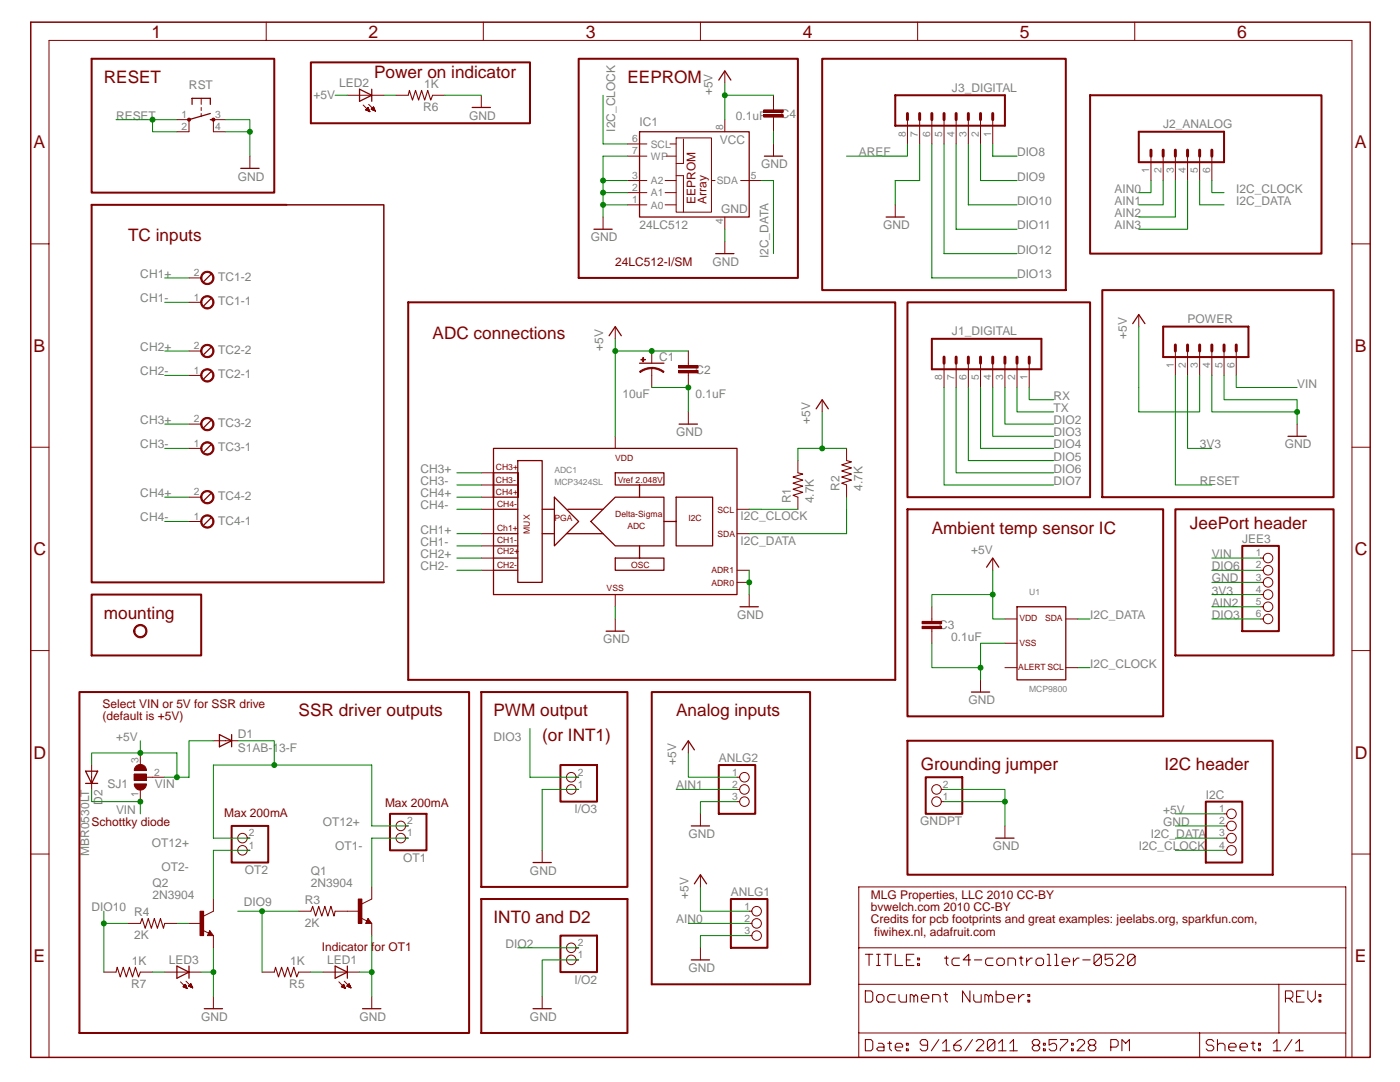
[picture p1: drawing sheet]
<svg xmlns="http://www.w3.org/2000/svg" width="279mm" height="216mm" viewBox="0 0 279 216" stroke-linecap="round" stroke-linejoin="round" font-family="sans-serif">
<g fill="none" stroke="#800000" stroke-width=".4">
<path d="M18.3 11.7h36.4v26.7h-36.4zM62 12.4h43.8v12.2h-43.8zM115.5 11.7h43.7v43.8h-43.7zM164.1 11.7h48.6v46.2h-48.6zM217.6 19h46.1v31.6h-46.1zM57.2 40.9h-38.9v75.3h58.3M220 57.9h46.1v41.3h-46.1zM81.5 60.3h97.2v75.4h-97.2zM181.1 60.3h36.5v38.9h-36.5zM18.3 118.6h21.9v12.2h-21.9zM181.1 101.6h51v41.3h-51zM234.6 101.6h31.5v29.2h-31.5z"/>
<path d="M15.9 138.1h77.7v68h-77.7zM96.1 138.1h29.1v38.9h-29.1zM130.1 138.1h31.6v58.3h-31.6zM181.1 147.8h72.9v26.7h-72.9zM96.1 179.4h29.1v26.7h-29.1z"/>
</g>
<path d="M57.2 40.9h19.4v75.3" fill="none" stroke="#800000" stroke-width=".3"/>
<g fill="none" stroke="#800000" stroke-width=".2">
<path d="M96.1 94.3h2.4M96.1 96.8h2.4M96.1 99.2h2.4M122.8 87.1v2.4M96.1 106.5h2.4M96.1 108.9h2.4M96.1 111.4h2.4M96.1 113.8h2.4M96.1 101.6h2.4M122.8 118.6v2.5M147.1 106.5h2.4M147.1 113.8h2.4"/>
<path d="M147.1 101.6h2.4M147.1 116.2h2.4M200.6 123.5h2.4M200.6 128.4h2.4M200.6 133.2h2.4M212.7 123.5h2.4M212.7 133.2h2.4"/>
</g>
<g fill="none" stroke="#800000" stroke-width=".25">
<path d="M98.5 89.5h48.6v29.1h-48.6zM98.5 99.2h4.8M98.5 94.3h4.8M98.5 96.8h4.8M103.3 91.9h4.9v24.3h-4.9zM110.6 99.2l4.9 4.9-4.9 4.8zM122.8 94.3h9.7v2.5h-9.7zM127.6 96.8v2.4M134.9 99.2h7.3v9.7h-7.3zM98.5 101.6h4.8M98.5 106.5h4.8M98.5 108.9h4.8"/>
<path d="M98.5 113.8h4.8M98.5 111.4h4.8M108.2 101.6h2.4M108.2 106.5h2.4M113.1 106.5h7.3M113.3 101.6h7.1M117.9 104.1l4.9-4.9h9.7v9.7h-9.7zM122.8 111.4h9.7v2.4h-9.7zM127.6 108.9v2.5M132.5 104.1h2.4M203 121.1h9.7v14.6h-9.7z"/>
</g>
<path d="M27.1 125a1.33 1.33 0 0 1 2.1 .3 1.33 1.33 0 0 1-.9 1.9 1.33 1.33 0 0 1-1.6-1.3h.2a1.1 1.1 0 0 1 1.6-.9 1.1 1.1 0 0 1 .2 1.9 1.1 1.1 0 0 1-1.8-.7v-.3h-.2v-.3z" fill-rule="evenodd" fill="#800000"/>
<g fill="none" stroke="#800000" stroke-width=".2">
<path d="M181.1 23.9v4.8M183.5 23.9v4.8M186 23.9v4.8M188.4 23.9v4.8M190.8 23.9v4.8M193.3 23.9v4.8M195.7 23.9v4.8M198.1 23.9v4.8M229.7 31.2v4.8M232.1 31.2v4.8M234.6 31.2v4.8M237 31.2v4.8"/>
<path d="M239.4 31.2v4.8M241.9 31.2v4.8M178.7 40.9v2.4M122.8 65.2v2.4M130.1 73.4v1.5M164.1 79.8v2.4M188.4 72.5v4.8M190.8 72.5v4.8M193.3 72.5v4.8M195.7 72.5v4.8M198.1 72.5v4.8M200.6 72.5v4.8"/>
<path d="M203 72.5v4.8M205.4 72.5v4.8M227.3 62.8v2.4M234.6 70v4.9M237 70v4.9M239.4 70v4.9M241.9 70v4.9M244.3 70v4.9M246.7 70v4.9M258.9 84.6v2.5M198.1 111.4v2.4M27.1 125a1.33 1.33 0 0 1 2.1 .3 1.33 1.33 0 0 1-.9 1.9 1.33 1.33 0 0 1-1.6-1.3h.2a1.1 1.1 0 0 1 1.6-.9 1.1 1.1 0 0 1 .2 1.9 1.1 1.1 0 0 1-1.8-.7v-.3h-.2v-.3z"/>
<path d="M122.8 123.5v2.4M195.7 135.7v2.4"/>
</g>
<path d="M176.8 43.3h3.7M121.6 67l1.2-1.8 1.2 1.8M127.6 72.5h4.9M226.1 64.6l1.2-1.8 1.2 1.8M162.9 81.6l1.2-1.8 1.2 1.8M257 87.1h3.7M196.9 113.2l1.2-1.8 1.2 1.8M121 125.9h3.6M193.9 138.1h3.6" fill="none" stroke="#800000" stroke-width=".25"/>
<path d="M178.7 19h21.9v6.1h-21.9zM227.3 26.3h17v6.1h-17zM186 67.6h21.8v6.1h-21.8zM232.1 65.2h17.1v6h-17.1z" fill="none" stroke="#800000" stroke-width=".4"/>
<g fill="none" stroke="#800000" stroke-width=".59">
<path d="M181.1 22.6v1.3M183.5 22.6v1.3M186 22.6v1.3M188.4 22.6v1.3M190.8 22.6v1.3M193.3 22.6v1.3M195.7 22.6v1.3M198.1 22.6v1.3M229.7 30v1.2M232.1 30v1.2M234.6 30v1.2M237 30v1.2"/>
<path d="M239.4 30v1.2M241.9 30v1.2M188.4 71.2v1.3M190.8 71.2v1.3M193.3 71.2v1.3M195.7 71.2v1.3M198.1 71.2v1.3M200.6 71.2v1.3M203 71.2v1.3M205.4 71.2v1.3M234.6 68.8v1.2M237 68.8v1.2"/>
<path d="M239.4 68.8v1.2M241.9 68.8v1.2M244.3 68.8v1.2M246.7 68.8v1.2"/>
</g>
<path d="M130.1 73.3l1.3 .2 1.1 .6-.1 .2-1.3-.6-1-.1z" fill-rule="evenodd" fill="#800000"/>
<path d="M130.1 73.3l1.3 .2 1.1 .6-.1 .2-1.3-.6-1-.1z" fill="none" stroke="#800000" stroke-width=".2"/>
<path d="M127.6 74.1l1.2-.6 1.3-.2v.3l-1 .1-1.3 .6z" fill-rule="evenodd" fill="#800000"/>
<path d="M127.6 74.1l1.2-.6 1.3-.2v.3l-1 .1-1.3 .6zM130.1 70v2.5M130.1 74.9v2.4" fill="none" stroke="#800000" stroke-width=".2"/>
<path d="M127.9 71.7h.9v.1h-.9z" fill="#800000"/>
<path d="M127.9 71.7h.9v.1h-.9z" fill="none" stroke="#800000" stroke-width=".2"/>
<path d="M128.3 71.4h.1v.8h-.1z" fill="#800000"/>
<path d="M128.3 71.4h.1v.8h-.1zM186 121.1v2.4M186 125.9v2.5" fill="none" stroke="#800000" stroke-width=".2"/>
<path d="M184 125h3.9v.4h-3.9z" fill="#800000"/>
<path d="M184 125h3.9v.4h-3.9z" fill="none" stroke="#800000" stroke-width=".2"/>
<path d="M184 124h3.9v.5h-3.9z" fill="#800000"/>
<path d="M137.4 70v2.5M137.4 74.9v2.4M184 124h3.9v.5h-3.9zM186 123.5v.5M186 125.5v.4" fill="none" stroke="#800000" stroke-width=".2"/>
<path d="M135.4 73.9h3.9v.5h-3.9z" fill="#800000"/>
<path d="M135.4 73.9h3.9v.5h-3.9z" fill="none" stroke="#800000" stroke-width=".2"/>
<path d="M135.4 73h3.9v.4h-3.9z" fill="#800000"/>
<path d="M135.4 73h3.9v.4h-3.9zM137.4 72.5v.5M137.4 74.4v.5M137.4 82.2v2.4M149.5 118.6v2.5M42.6 179.4v2.4M37.7 184.3h2.5M42.6 186.7v2.4M42.6 198.8v2.5M74.2 198.8v2.5" fill="none" stroke="#800000" stroke-width=".2"/>
<path d="M135.5 84.6h3.7M147.7 121.1h3.6M40.8 201.3h3.6M72.3 201.3h3.7" fill="none" stroke="#800000" stroke-width=".25"/>
<path d="M39.9 181.8h.7v4.9h-.7z" fill="#800000"/>
<path d="M74.2 177v2.4M39.9 181.8h.7v4.9h-.7zM40.4 185.6l1.2 .6M41.9 185.7l.7 1h-1.2zM42.6 181.8l-2 1M69.3 181.8h2.5M74.2 184.3v2.4" fill="none" stroke="#800000" stroke-width=".2"/>
<path d="M41.9 186.2l.1 .2h-.4l.3-.5 .5 .7h-.8" fill="none" stroke="#800000" stroke-width=".25"/>
<path d="M71.5 179.4h.7v4.9h-.7z" fill="#800000"/>
<g fill="none" stroke="#800000" stroke-width=".2">
<path d="M53.1 4.4v3.7M96.5 4.4v3.7M139.8 4.4v3.7M144.7 14.1v2.5M154.4 19v2.4M183.1 4.4v3.7M226.5 4.4v3.7M125.2 28.7h3.9M125.2 36h3.9M125.2 38.4h3.9M125.2 31.2h3.9M132.7 36h2.2"/>
<path d="M132.7 38.4h2.2M133 31.2h1.9M133.7 28.7h1.2M134.9 27.5h7.1v14.8h-7.1zM134.9 35.1h1.5v7.2M136.4 27.7v4.9h-1.5M142 36h.7M144.7 23.9v2.4M147.8 36h4.1M154.4 23.9v2.4M6.1 48.7h3.7M120.4 43.3v2.4"/>
<path d="M125.2 40.9h3.9M132.7 40.9h2.2M144.7 43.3v2.4M144.7 48.2v2.4M269.8 48.7h3.7M6.1 89.2h3.7M269.8 89.2h3.7M251.6 111.4h.5M251.6 113.8h.5M251.6 116.2h.5M251.6 118.6h.5M6.1 129.8h3.7"/>
<path d="M251.6 121.1h.5M251.6 123.5h.5M269.8 129.8h3.7M42.6 147.8h4.9M115 157.5h.5M115 155.1h.5M6.1 170.4h3.7M49.3 167.2h.6M49.3 169.7h.6M71.5 179.4h.7v4.9h-.7zM74.2 179.4l-2 1M80.9 167.2h.6"/>
<path d="M80.9 164.8h.6M108.2 169.7v2.4M269.8 170.4h3.7M25.6 184.3h2.4M32.9 184.3h2.4M59.6 181.8h2.4M66.9 181.8h2.4M72.1 183.2l1.1 .6M73.4 183.3l.8 1h-1.2zM171.4 196.4h97.2M171.4 189.1h97.2M255.2 196.4v9.7"/>
<path d="M9.8 211v-202.9h260v202.9M171.4 206.1h83.8M239.4 206.1v4.9M255.2 206.1h13.4v4.9h-97.2v-34h97.2v29.1"/>
<circle cx="253.1" cy="113.8" r=".95"/>
<circle cx="253.1" cy="116.2" r=".95"/>
<circle cx="253.1" cy="118.6" r=".95"/>
<circle cx="253.1" cy="111.4" r=".95"/>
<circle cx="253.1" cy="121.1" r=".95"/>
<circle cx="253.1" cy="123.5" r=".95"/>
<circle cx="114" cy="157.5" r=".95"/>
<circle cx="114" cy="155.1" r=".95"/>
<circle cx="48.4" cy="167.2" r=".95"/>
<circle cx="48.4" cy="169.7" r=".95"/>
<circle cx="80" cy="167.2" r=".95"/>
<circle cx="80" cy="164.8" r=".95"/>
</g>
<path d="M143.4 16l1.3-1.9 1.2 1.9M127.6 26.3h21.9v17h-21.9zM118.5 45.7h3.7M142.8 50.6h3.7M43.8 146.6l2.4 1.2-2.4 1.2zM46.2 146.6v2.4M106.4 172.1h3.6M73.4 183.8l.2 .2h-.4l.2-.5 .5 .6h-.7" fill="none" stroke="#800000" stroke-width=".25"/>
<g fill="none" stroke="#800000" stroke-width=".21">
<path d="M28 184.3l.4-1 .6 1.9 .6-1.9 .6 1.9 .6-1.9 .6 1.9 .6-1.9 .6 1.9 .3-.9M62 181.8l.4-1 .6 2 .6-2 .6 2 .6-2 .6 2 .6-2 .7 2 .2-1M172.7 197.7h1.1l.4 .4v1.5l-.4 .4h-1.1zM172.7 190.4h1.5M173.4 190.4v2.3M174.9 190.4h.8M174.9 192.7h.8M175.3 198.5h.7l.4 .3v.8l-.4 .4h-.7l-.4-.4v-.8zM175.3 190.4v2.3M176.4 190.4h1.5M177.2 190.4v2.3M178.7 190.4v2.3h1.4"/>
<path d="M178.7 198.5h-1.2l-.3 .3v.8l.3 .4h1.2M179.4 198.5v1.1l.4 .4h1.1v-1.5M180.9 191.5h.8M181.7 200v-1.5h.3l.4 .3v1.2M182.4 190.4h-1.5v2.3h1.5M182.4 198.8l.4-.3 .3 .3v1.2M183.1 191.2h.4v.3h-.4zM183.1 192.3h.4v.4h-.4zM183.9 199.2h1.5v-.4l-.4-.3h-.7l-.4 .3v.8l.4 .4h.7M186.1 200v-1.5h1.1l.4 .3v1.2M188.4 198.5h.7M188.5 191.2h.7"/>
<path d="M188.7 198.1v1.5l.4 .4M188.9 190.8v1.5l.3 .4M191.5 191.2h-1.1l-.4 .3v.8l.4 .4h1.1M193.6 197.7v2.3l-1.5-2.3v2.3M193.7 191.5h-1.5l1.1-1.1v2.3M194.3 198.5v1.1l.4 .4h1.1v-1.5M194.5 191.5h1.4M196.6 200v-1.5h.3l.4 .3v1.2M197.3 198.8l.4-.3 .4 .3v1.2M198.2 191.2h-1.1l-.4 .3v.8l.4 .4h1.1M198.8 197.7v2.3h1.1l.4-.4v-.8l-.4-.3h-1.1M198.9 191.5l.4-.3h.7l.4 .3v.8l-.4 .4h-.7l-.4-.4z"/>
<path d="M201 199.2h1.5v-.4l-.3-.3h-.8l-.4 .3v.8l.4 .4h.8M201.2 192.7v-1.5h1.1l.4 .3v1.2M203.3 198.5v1.5M203.4 191.2h.8M203.8 190.8v1.5l.4 .4M204.4 198.5h-.4l-.7 .7M204.9 191.2v1.5M205.1 198.5h.4v.3h-.4zM205.1 199.6h.4v.4h-.4zM206 191.2h-.3l-.8 .7M206.8 191.5l.3-.3h.8l.4 .3v.8l-.4 .4h-.8l-.3-.4zM209 190.4h.4v2.3"/>
<path d="M209 192.7h.7M210.5 190.4h.4v2.3M210.5 192.7h.7M212 191.9h1.5v-.4l-.4-.3h-.7l-.4 .3v.8l.4 .4h.7M214.2 191.2v1.5M215.3 191.2h-.3l-.8 .7M216.1 191.5h1.5M219.8 190.8l-1.5 1.5 .4 .4h.7l.4-.4v-1.5l-.4-.4h-.7l-.4 .4v1.5M222.1 190.4h-1.5v1.1l.7-.3h.4l.4 .3v.8l-.4 .4h-.8l-.3-.4M222.8 190.8l.4-.4h.7l.4 .4v.4l-1.5 1.5h1.5M226.5 190.8l-1.5 1.5 .4 .4h.8l.3-.4v-1.5l-.3-.4h-.8l-.4 .4v1.5M256.5 199.2h1.2l.3-.4v-.7l-.3-.4h-1.2v2.3"/>
<path d="M257.3 199.2l.7 .8M258.8 198.8h.7M260.3 197.7h-1.5v2.3h1.5M261 197.7v1.5l.7 .8 .8-.8v-1.5M263.2 198.5h.4v.3h-.4zM263.2 199.6h.4v.4h-.4zM172.7 207.4h1.1l.4 .4v1.5l-.4 .4h-1.1zM175.3 208.2h.7l.4 .4v1.1h-1.1l-.4-.4 .4-.4h1.1M177.2 208.2h.7M177.5 207.8v1.5l.4 .4M178.7 208.9h1.4v-.3l-.3-.4h-.8l-.3 .4v.7l.3 .4h.8M180.9 208.2h.4v.4h-.4z"/>
<path d="M180.9 209.3h.4v.4h-.4zM185.1 208.6h-1.1l-.4-.4v-.4l.4-.4h.7l.4 .4v1.5l-.4 .4h-.7l-.4-.4M187.4 207.4l-1.5 2.3M188.1 208.2l.7-.8v2.3M188.1 209.7h1.5M191.8 207.4l-.7 .4-.7 .8v.7l.3 .4h.8l.3-.4v-.4l-.3-.3h-1.1M194.1 207.4l-1.5 2.3M194.8 207.8l.4-.4h.7l.4 .4v.4l-1.5 1.5h1.5M198.5 207.8l-1.4 1.5 .3 .4h.8l.3-.4v-1.5l-.3-.4h-.8l-.3 .4v1.5M199.3 208.2l.7-.8v2.3M199.3 209.7h1.5M201.5 208.2l.8-.8v2.3"/>
<path d="M201.5 209.7h1.5M206.4 207.4h.7l.4 .4v.4l-.4 .4 .4 .3v.4l-.4 .4h-.7l-.4-.4v-.4l.4-.3-.4-.4v-.4zM206.4 208.6h.7M208.2 208.2h.4v.4h-.4zM208.2 209.3h.4v.4h-.4zM210.9 207.4h-1.5v1.2l.7-.4h.4l.4 .4v.7l-.4 .4h-.8l-.3-.4M211.6 207.4h1.5v.4l-1.5 1.5v.4M213.8 208.2h.4v.4h-.4zM213.8 209.3h.4v.4h-.4zM214.9 207.8l.4-.4h.8l.4 .4v.4l-1.6 1.5h1.6M217.2 207.8l.4-.4h.7l.4 .4v.4l-.4 .4 .4 .3v.4l-.4 .4h-.7l-.4-.4v-.4l.4-.3-.4-.4zM217.6 208.6h.7"/>
<path d="M221.7 208.9h1.1l.4-.3v-.8l-.4-.4h-1.1v2.3M223.9 209.7v-2.3l.8 .8 .7-.8v2.3M242.2 207.8l-.3-.4h-.8l-.4 .4v.4l.4 .4h.8l.3 .3v.4l-.3 .4h-.8l-.4-.4M243 208.6l.4-.4h.7l.4 .4v1.1M243 207.4v2.3M245.2 208.9h1.5v-.3l-.4-.4h-.7l-.4 .4v.7l.4 .4h.7M247.5 208.9h1.4v-.3l-.3-.4h-.8l-.3 .4v.7l.3 .4h.8M249.7 208.2h.7M250.1 207.8v1.5l.3 .4M251.2 208.2h.3v.4h-.3zM251.2 209.3h.3v.4h-.3zM254.1 208.2l.7-.8v2.3"/>
<path d="M254.1 209.7h1.5M257.8 207.4l-1.5 2.3M258.6 208.2l.7-.8v2.3M258.6 209.7h1.5"/>
</g>
<path d="M6.1 4.4h267.4v206.6h-267.4z" fill="none" stroke="#800000" stroke-width=".3"/>
<path d="M247.9 108.9h7.3v17h-7.3zM111.8 152.7h7.3v7.3h-7.3zM46.2 164.8h7.3v7.3h-7.3zM77.8 162.4h7.3v7.3h-7.3z" fill="none" stroke="#800000" stroke-width=".4"/>
<path d="M152.4 22.9h3.9v.5h-3.9z" fill="#800000"/>
<path d="M152.4 22.9h3.9v.5h-3.9z" fill="none" stroke="#800000" stroke-width=".2"/>
<path d="M152.4 21.9h3.9v.5h-3.9z" fill="#800000"/>
<g fill="none" stroke="#800000" stroke-width=".2">
<path d="M40.2 19.6v1.2M35.3 23.9h2.4v2.4h-2.4M40.2 21.4v.7M40.2 22.6v.7M45 23.9h-2.4v2.4h2.4M152.4 21.9h3.9v.5h-3.9zM154.4 21.4v.5M154.4 23.4v.5M154.4 28.7v2.5M137.4 147.8v2.4M147.1 155.1h.5M147.1 157.5h.5"/>
<path d="M147.1 160h.5M187.9 157.5h.5M187.9 160h.5M139.8 162.4v2.4M139.8 174.5v2.5M200.6 164.8v2.4M244.3 162.4h.5M244.3 164.8h.5M244.3 167.2h.5M244.3 169.7h.5M139.8 189.1v2.4M149.5 181.8h.6"/>
<path d="M149.5 184.3h.6M149.5 186.7h.6"/>
<circle cx="148.6" cy="157.5" r=".95"/>
<circle cx="148.6" cy="155.1" r=".95"/>
<circle cx="148.6" cy="160" r=".95"/>
<circle cx="186.9" cy="157.5" r=".95"/>
<circle cx="186.9" cy="160" r=".95"/>
<circle cx="245.8" cy="167.2" r=".95"/>
<circle cx="245.8" cy="169.7" r=".95"/>
<circle cx="245.8" cy="162.4" r=".95"/>
<circle cx="245.8" cy="164.8" r=".95"/>
<circle cx="151" cy="184.3" r=".95"/>
<circle cx="151" cy="186.7" r=".95"/>
<circle cx="151" cy="181.8" r=".95"/>
</g>
<path d="M38.3 20.8v-1.2h3.7v1.2M42 23.9h.6M152.5 31.2h3.7M136.1 149.6l1.3-1.8 1.2 1.8M138 164.8h3.6M138.6 176.4l1.2-1.9 1.2 1.9M198.7 167.2h3.7M138 191.5h3.6" fill="none" stroke="#800000" stroke-width=".25"/>
<path d="M143.4 152.7h7.3v9.7h-7.3zM184.7 155.1h7.3v7.3h-7.3zM240.6 160h7.3v12.1h-7.3zM145.9 179.4h7.3v9.7h-7.3z" fill="none" stroke="#800000" stroke-width=".4"/>
<path d="M37.5 23.6h.5v.5l-.3 .1-.2-.1z" fill-rule="evenodd" fill="#800000"/>
<path d="M37.5 23.6h.5v.5l-.3 .1-.2-.1z" fill="none" stroke="#800000" stroke-width=".2"/>
<path d="M42.4 23.6h.4v.5l-.2 .1-.2-.1z" fill-rule="evenodd" fill="#800000"/>
<path d="M42.4 23.6h.4v.5l-.2 .1-.2-.1zM49.9 31.2v2.4M159.2 91.9v2.4M159.2 99.2v2.4M169 89.5v2.4M169 96.8v2.4" fill="none" stroke="#800000" stroke-width=".2"/>
<path d="M42 22.6l-4.3 1.3M48 33.6h3.7" fill="none" stroke="#800000" stroke-width=".25"/>
<path d="M159.2 94.3l1 .3-1.9 .6 1.9 .6-1.9 .6 1.9 .6-1.9 .6 1.9 .6-1.9 .6 .9 .4M169 91.9l.9 .3-1.9 .6 1.9 .6-1.9 .6 1.9 .6-1.9 .6 1.9 .6-1.9 .6 1 .4" fill="none" stroke="#800000" stroke-width=".21"/>
<path d="M27.2 152.8a1.22 1.22 0 0 1 1.3-.2 1.22 1.22 0 0 1 .7 1.2h-2.4l.1-.5z" fill-rule="evenodd" fill="#800000"/>
<path d="M27.2 152.8a1.22 1.22 0 0 1 1.3-.2 1.22 1.22 0 0 1 .7 1.2h-2.4l.1-.5z" fill="none" stroke="#800000" stroke-width=".2"/>
<path d="M26.8 156.4h2.4a1.22 1.22 0 0 1-1.2 1.2 1.22 1.22 0 0 1-1.2-1.2z" fill-rule="evenodd" fill="#800000"/>
<path d="M26.8 156.4h2.4a1.22 1.22 0 0 1-1.2 1.2 1.22 1.22 0 0 1-1.2-1.2zM26.8 154.5h2.4v1.2h-2.4zM28 150.2v2.5M28 157.5v2.5M30.4 155.1h2.5" fill="none" stroke="#800000" stroke-width=".2"/>
<path d="M26.8 154.5h2.4v1.2h-2.4z" fill="#800000"/>
<g fill="none" stroke="#800000" stroke-width=".2">
<path d="M69.3 19h7.3M79 19h2.5M86.3 19h2.5M96.1 19v2.4M72.5 21l1.3 1.3-.8-.4 .4-.5 .4 .9M73 21.9h.7M73.1 21.8h.5M73.2 21.7h.4M73.3 22.1h.4M73.3 21.6h.2M73.4 21.5h.1M73.5 22.2h.3"/>
<path d="M73.6 20.8l1.3 1.4M74.1 21.8l.4-.5 .4 .9zM74.1 21.8h.7M74.1 21.7h.6M74.3 21.6h.4M74.4 21.9h.4M74.4 21.5h.2M74.5 21.4h.1M74.7 22.1h.2M18.3 152.7v4.8M26.8 154.5h2.4v1.2h-2.4zM29.2 155.1h1.2"/>
<path d="M20.7 194h2.5M28 194h2.4M32.9 194h7.3M36 195.9l1.4 1.4M36.6 196.9h.6M36.6 196.8h.6M36.7 196.7h.4M36.8 197h.5M36.8 196.6h.3M37 196.4h.1M37 196.4l.4 .9-.9-.4zM37.1 197.1h.2"/>
<path d="M37.1 195.8l1.4 1.3M37.7 196.8h.6M37.7 196.7h.6M37.8 196.6h.4M37.9 196.4h.3M38 196.9h.4M38 196.3h.1M38.1 196.3l.4 .8-.9-.3zM38.2 197h.2M52.3 194h2.4M59.6 194h2.4M64.5 194h7.3"/>
<path d="M67.6 195.9l1.4 1.4M68.2 196.9h.6M68.2 196.8h.5M68.3 196.7h.4M68.4 197h.5M68.4 196.6h.3M68.5 196.4h.1M68.6 196.4l.4 .9-.9-.4zM68.7 197.1h.2M68.7 195.8l1.3 1.3M69.2 196.8l.5-.5 .3 .8zM69.3 196.8h.6"/>
<path d="M69.3 196.7h.5M69.4 196.6h.4M69.5 196.4h.3M69.5 196.9h.5M69.6 196.3h.1M69.8 197h.2M108.2 198.8v2.5M115 191.5h.5M115 189.1h.5"/>
<circle cx="114" cy="191.5" r=".95"/>
<circle cx="114" cy="189.1" r=".95"/>
</g>
<path d="M81.5 19l.2-1 .6 2 .6-2 .6 2 .6-2 .7 2 .6-2 .6 2 .3-1M23.2 194l.2-1 .6 1.9 .6-1.9 .6 1.9 .6-1.9 .6 1.9 .6-1.9 .6 1.9 .4-.9M54.7 194l.3-1 .6 1.9 .6-1.9 .6 1.9 .6-1.9 .6 1.9 .6-1.9 .6 1.9 .4-.9" fill="none" stroke="#800000" stroke-width=".21"/>
<path d="M71.8 17.8l2.4 1.2-2.4 1.2zM74.2 17.8v2.4M94.2 21.4h3.7M17.1 153.9h2.4l-1.2 2.4zM17.1 156.3h2.4M35.3 192.8l2.4 1.2-2.4 1.2zM37.7 192.8v2.4M66.9 192.8l2.4 1.2-2.4 1.2zM69.3 192.8v2.4M106.4 201.3h3.6" fill="none" stroke="#800000" stroke-width=".25"/>
<path d="M111.8 186.7h7.3v7.3h-7.3z" fill="none" stroke="#800000" stroke-width=".4"/>
<path d="M40.4 59.4a1.34 1.34 0 0 1 2.1 .2 1.34 1.34 0 0 1-.8 2 1.34 1.34 0 0 1-1.7-1.3h.3a1.1 1.1 0 0 1 1.5-1 1.1 1.1 0 0 1 .3 1.8 1.1 1.1 0 0 1-1.8-.5v-.3h-.3z" fill-rule="evenodd" fill="#800000"/>
<path d="M40.4 59.4a1.34 1.34 0 0 1 2.1 .2 1.34 1.34 0 0 1-.8 2 1.34 1.34 0 0 1-1.7-1.3h.3a1.1 1.1 0 0 1 1.5-1 1.1 1.1 0 0 1 .3 1.8 1.1 1.1 0 0 1-1.8-.5v-.3h-.3zM37.7 60.3h2.5" fill="none" stroke="#800000" stroke-width=".2"/>
<path d="M42.1 59.6l-1.5 1.4" fill="none" stroke="#800000" stroke-width=".25"/>
<path d="M40.4 54.5a1.34 1.34 0 0 1 2.1 .3 1.34 1.34 0 0 1-.8 1.9 1.34 1.34 0 0 1-1.7-1.2h.3a1.1 1.1 0 0 1 1.5-1 1.1 1.1 0 0 1 .3 1.8 1.1 1.1 0 0 1-1.8-.5v-.3h-.3z" fill-rule="evenodd" fill="#800000"/>
<path d="M37.7 55.5h2.5M40.4 54.5a1.34 1.34 0 0 1 2.1 .3 1.34 1.34 0 0 1-.8 1.9 1.34 1.34 0 0 1-1.7-1.2h.3a1.1 1.1 0 0 1 1.5-1 1.1 1.1 0 0 1 .3 1.8 1.1 1.1 0 0 1-1.8-.5v-.3h-.3z" fill="none" stroke="#800000" stroke-width=".2"/>
<path d="M42.1 54.7l-1.5 1.5" fill="none" stroke="#800000" stroke-width=".25"/>
<path d="M40.4 74a1.34 1.34 0 0 1 2.1 .2 1.34 1.34 0 0 1-.8 2 1.34 1.34 0 0 1-1.7-1.3h.3a1.1 1.1 0 0 1 1.5-1 1.1 1.1 0 0 1 .3 1.8 1.1 1.1 0 0 1-1.8-.5v-.3h-.3z" fill-rule="evenodd" fill="#800000"/>
<path d="M37.7 74.9h2.5M40.4 74a1.34 1.34 0 0 1 2.1 .2 1.34 1.34 0 0 1-.8 2 1.34 1.34 0 0 1-1.7-1.3h.3a1.1 1.1 0 0 1 1.5-1 1.1 1.1 0 0 1 .3 1.8 1.1 1.1 0 0 1-1.8-.5v-.3h-.3z" fill="none" stroke="#800000" stroke-width=".2"/>
<path d="M42.1 74.2l-1.5 1.4" fill="none" stroke="#800000" stroke-width=".25"/>
<path d="M40.4 69.1a1.34 1.34 0 0 1 2.1 .2 1.34 1.34 0 0 1-.8 2 1.34 1.34 0 0 1-1.7-1.3h.3a1.09 1.09 0 0 1 1.5-1 1.09 1.09 0 0 1 .3 1.8 1.09 1.09 0 0 1-1.8-.5v-.3h-.3z" fill-rule="evenodd" fill="#800000"/>
<path d="M37.7 70h2.5M40.4 69.1a1.34 1.34 0 0 1 2.1 .2 1.34 1.34 0 0 1-.8 2 1.34 1.34 0 0 1-1.7-1.3h.3a1.09 1.09 0 0 1 1.5-1 1.09 1.09 0 0 1 .3 1.8 1.09 1.09 0 0 1-1.8-.5v-.3h-.3z" fill="none" stroke="#800000" stroke-width=".2"/>
<path d="M42.1 69.3l-1.5 1.5" fill="none" stroke="#800000" stroke-width=".25"/>
<path d="M40.4 88.5a1.34 1.34 0 0 1 2.1 .3 1.34 1.34 0 0 1-.8 2 1.34 1.34 0 0 1-1.7-1.3h.3a1.1 1.1 0 0 1 1.5-1 1.1 1.1 0 0 1 .3 1.8 1.1 1.1 0 0 1-1.8-.5v-.3h-.3z" fill-rule="evenodd" fill="#800000"/>
<path d="M37.7 89.5h2.5M40.4 88.5a1.34 1.34 0 0 1 2.1 .3 1.34 1.34 0 0 1-.8 2 1.34 1.34 0 0 1-1.7-1.3h.3a1.1 1.1 0 0 1 1.5-1 1.1 1.1 0 0 1 .3 1.8 1.1 1.1 0 0 1-1.8-.5v-.3h-.3z" fill="none" stroke="#800000" stroke-width=".2"/>
<path d="M42.1 88.8l-1.5 1.4" fill="none" stroke="#800000" stroke-width=".25"/>
<path d="M40.4 83.7a1.34 1.34 0 0 1 2.1 .2 1.34 1.34 0 0 1-.8 2 1.34 1.34 0 0 1-1.7-1.3h.3a1.1 1.1 0 0 1 1.5-1 1.1 1.1 0 0 1 .3 1.8 1.1 1.1 0 0 1-1.8-.5v-.3h-.3z" fill-rule="evenodd" fill="#800000"/>
<path d="M37.7 84.6h2.5M40.4 83.7a1.34 1.34 0 0 1 2.1 .2 1.34 1.34 0 0 1-.8 2 1.34 1.34 0 0 1-1.7-1.3h.3a1.1 1.1 0 0 1 1.5-1 1.1 1.1 0 0 1 .3 1.8 1.1 1.1 0 0 1-1.8-.5v-.3h-.3z" fill="none" stroke="#800000" stroke-width=".2"/>
<path d="M42.1 83.9l-1.5 1.4" fill="none" stroke="#800000" stroke-width=".25"/>
<path d="M40.4 103.1a1.34 1.34 0 0 1 2.1 .3 1.34 1.34 0 0 1-.8 1.9 1.34 1.34 0 0 1-1.7-1.2h.3a1.1 1.1 0 0 1 1.5-1 1.1 1.1 0 0 1 .3 1.8 1.1 1.1 0 0 1-1.8-.5v-.3h-.3z" fill-rule="evenodd" fill="#800000"/>
<path d="M37.7 104.1h2.5M40.4 103.1a1.34 1.34 0 0 1 2.1 .3 1.34 1.34 0 0 1-.8 1.9 1.34 1.34 0 0 1-1.7-1.2h.3a1.1 1.1 0 0 1 1.5-1 1.1 1.1 0 0 1 .3 1.8 1.1 1.1 0 0 1-1.8-.5v-.3h-.3z" fill="none" stroke="#800000" stroke-width=".2"/>
<path d="M42.1 103.3l-1.5 1.5" fill="none" stroke="#800000" stroke-width=".25"/>
<path d="M40.4 98.3a1.34 1.34 0 0 1 2.1 .2 1.34 1.34 0 0 1-.8 2 1.34 1.34 0 0 1-1.7-1.3h.3a1.1 1.1 0 0 1 1.5-1 1.1 1.1 0 0 1 .3 1.8 1.1 1.1 0 0 1-1.8-.5v-.3h-.3z" fill-rule="evenodd" fill="#800000"/>
<path d="M37.7 99.2h2.5M40.4 98.3a1.34 1.34 0 0 1 2.1 .2 1.34 1.34 0 0 1-.8 2 1.34 1.34 0 0 1-1.7-1.3h.3a1.1 1.1 0 0 1 1.5-1 1.1 1.1 0 0 1 .3 1.8 1.1 1.1 0 0 1-1.8-.5v-.3h-.3z" fill="none" stroke="#800000" stroke-width=".2"/>
<path d="M42.1 98.5l-1.5 1.4" fill="none" stroke="#800000" stroke-width=".25"/>
<path d="M183.5 28.7v7.3h-4.8v4.9M241.9 74.9v7.3h17M244.3 74.9v4.9h14.6v2.4M258.9 82.2v2.4M122.8 121.1v2.4" fill="none" stroke="#008000" stroke-width=".21"/>
<circle cx="258.9" cy="82.2" r=".49" fill="#008000"/>
<circle cx="258.9" cy="82.2" r=".49" fill="none" stroke="#008000" stroke-width=".2"/>
<path d="M130.1 77.3h7.3v4.9" fill="none" stroke="#008000" stroke-width=".21"/>
<circle cx="137.4" cy="77.3" r=".49" fill="#008000"/>
<circle cx="137.4" cy="77.3" r=".49" fill="none" stroke="#008000" stroke-width=".2"/>
<path d="M149.5 113.8v4.8" fill="none" stroke="#008000" stroke-width=".21"/>
<circle cx="149.5" cy="116.2" r=".49" fill="#008000"/>
<g fill="none" stroke="#008000" stroke-width=".2">
<path d="M40.2 194h2.4M42.6 189.1v9.7"/>
<circle cx="149.5" cy="116.2" r=".49"/>
</g>
<circle cx="42.6" cy="194" r=".49" fill="#008000"/>
<g fill="none" stroke="#008000" stroke-width=".2">
<path d="M186 128.4v4.8h9.7"/>
<circle cx="42.6" cy="194" r=".49"/>
</g>
<path d="M200.6 128.4h-4.9v7.3" fill="none" stroke="#008000" stroke-width=".21"/>
<circle cx="195.7" cy="133.2" r=".49" fill="#008000"/>
<g fill="none" stroke="#008000" stroke-width=".2">
<path d="M120.4 36h4.8M125.2 31.2h-4.8v12.1M241.9 116.2h9.7M115.5 157.5h-7.3v12.2"/>
<circle cx="195.7" cy="133.2" r=".49"/>
</g>
<circle cx="120.4" cy="36" r=".49" fill="#008000"/>
<g fill="none" stroke="#008000" stroke-width=".2">
<path d="M120.4 38.4h4.8"/>
<circle cx="120.4" cy="36" r=".49"/>
</g>
<circle cx="120.4" cy="38.4" r=".49" fill="#008000"/>
<g fill="none" stroke="#008000" stroke-width=".2">
<path d="M120.4 40.9h4.8"/>
<circle cx="120.4" cy="38.4" r=".49"/>
</g>
<circle cx="120.4" cy="40.9" r=".49" fill="#008000"/>
<g fill="none" stroke="#008000" stroke-width=".2">
<path d="M154.4 26.3v2.4M144.7 45.7v2.5M147.1 160h-7.3v2.4M188.4 157.5h12.2v7.3M188.4 160h12.2M234.6 164.8h9.7M149.5 186.7h-9.7v2.4"/>
<circle cx="120.4" cy="40.9" r=".49"/>
</g>
<circle cx="200.6" cy="160" r=".49" fill="#008000"/>
<g fill="none" stroke="#008000" stroke-width=".2">
<path d="M45 23.9h4.9v7.3M45 26.3h4.9"/>
<circle cx="200.6" cy="160" r=".49"/>
</g>
<circle cx="49.9" cy="26.3" r=".49" fill="#008000"/>
<g fill="none" stroke="#008000" stroke-width=".2">
<path d="M71.8 194h2.4M74.2 186.7v12.1"/>
<circle cx="49.9" cy="26.3" r=".49"/>
</g>
<circle cx="74.2" cy="194" r=".49" fill="#008000"/>
<g fill="none" stroke="#008000" stroke-width=".2">
<path d="M88.8 19h7.3M115.5 191.5h-7.3v7.3"/>
<circle cx="74.2" cy="194" r=".49"/>
</g>
<path d="M137.4 70h-14.6v17.1" fill="none" stroke="#008000" stroke-width=".21"/>
<circle cx="130.1" cy="70" r=".49" fill="#008000"/>
<circle cx="130.1" cy="70" r=".49" fill="none" stroke="#008000" stroke-width=".2"/>
<circle cx="122.8" cy="70" r=".49" fill="#008000"/>
<g fill="none" stroke="#008000" stroke-width=".2">
<path d="M239.4 74.9v7.3h-12.1v-4.9M159.2 89.5v2.4M164.1 82.2v7.3"/>
<circle cx="122.8" cy="70" r=".49"/>
</g>
<path d="M122.8 67.6v2.4M227.3 65.2v12.1M159.2 89.5h9.8" fill="none" stroke="#008000" stroke-width=".21"/>
<circle cx="164.1" cy="89.5" r=".49" fill="#008000"/>
<g fill="none" stroke="#008000" stroke-width=".2">
<path d="M198.1 118.6h-12.1v2.5"/>
<circle cx="164.1" cy="89.5" r=".49"/>
</g>
<path d="M198.1 113.8v9.7h2.5" fill="none" stroke="#008000" stroke-width=".21"/>
<circle cx="198.1" cy="118.6" r=".49" fill="#008000"/>
<g fill="none" stroke="#008000" stroke-width=".2">
<path d="M144.7 16.6v7.3M144.7 19h9.7"/>
<circle cx="198.1" cy="118.6" r=".49"/>
</g>
<circle cx="144.7" cy="19" r=".49" fill="#008000"/>
<g fill="none" stroke="#008000" stroke-width=".2">
<path d="M28 147.8v2.4h-9.7v2.5M137.4 150.2v4.9h9.7M139.8 177v4.8h9.7M234.6 162.4h9.7"/>
<circle cx="144.7" cy="19" r=".49"/>
</g>
<circle cx="28" cy="150.2" r=".49" fill="#008000"/>
<g fill="none" stroke="#008000" stroke-width=".2">
<path d="M28 150.2h7.3v4.9M42.6 147.8h-4.9v7.3h-4.8"/>
<circle cx="28" cy="150.2" r=".49"/>
</g>
<circle cx="35.3" cy="155.1" r=".49" fill="#008000"/>
<g fill="none" stroke="#008000" stroke-width=".2">
<path d="M66.9 19h2.4M32.9 55.5h4.8M32.9 60.3h4.8M32.9 70h4.8M32.9 74.9h4.8M32.9 84.6h4.8M32.9 89.5h4.8M32.9 99.2h4.8M32.9 104.1h4.8M20.7 181.8v12.2M20.7 184.3h4.9"/>
<circle cx="35.3" cy="155.1" r=".49"/>
</g>
<path d="M193.3 28.7v12.2h9.7M91.2 94.3h4.9M91.2 96.8h4.9M91.2 99.2h4.9M91.2 106.5h4.9M91.2 108.9h4.9M91.2 111.4h4.9M91.2 113.8h4.9M91.2 101.6h4.9" fill="none" stroke="#008000" stroke-width=".21"/>
<circle cx="20.7" cy="184.3" r=".49" fill="#008000"/>
<g fill="none" stroke="#008000" stroke-width=".2">
<path d="M169 31.2h7.2M241.9 121.1h9.7M134.9 157.5h12.2M47.5 181.8h12.1M52.3 181.8v12.2"/>
<circle cx="20.7" cy="184.3" r=".49"/>
</g>
<path d="M181.1 28.7v2.5h-4.9M186 28.7v26.8h17M188.4 28.7v21.9h14.6M190.8 28.7v17h12.2M195.7 28.7v7.3h7.3M232.1 36v4.9h-4.8M234.6 36v7.3h-7.3M237 36v9.7h-9.7M203 77.3v4.9h7.3M205.4 77.3v2.5h4.9" fill="none" stroke="#008000" stroke-width=".21"/>
<circle cx="52.3" cy="181.8" r=".49" fill="#008000"/>
<g fill="none" stroke="#008000" stroke-width=".2">
<path d="M120.4 19v9.7h4.8M151.9 36h2.5v14.6M169 99.2v2.4M151.9 101.6h7.3M241.9 113.8h9.7M241.9 123.5h9.7M47.5 147.8h7.2v4.9M105.8 145.4v9.7h9.7M49.9 169.7h-7.3v9.7M81.5 164.8h-7.3v-12.1h-31.6v14.5h7.3M81.5 167.2h-7.3v9.8M234.6 169.7h9.7"/>
<path d="M234.6 167.2h9.7M35.3 184.3h2.4M103.3 189.1h12.2"/>
<circle cx="52.3" cy="181.8" r=".49"/>
</g>
<g fill="none" stroke="#008000" stroke-width=".21">
<path d="M198.1 28.7v2.5h4.9M239.4 36v4.9h4.9M241.9 36v2.4h2.4M188.4 77.3v19.5h21.9M190.8 77.3v17h19.5M193.3 77.3v14.6h17M195.7 77.3v12.2h14.6M198.1 77.3v9.8h12.2M200.6 77.3v7.3h9.7M149.5 101.6h2.4M169 101.6v4.9h-19.5M215.1 133.2h2.5"/>
<path d="M215.1 123.5h2.5"/>
</g>
<circle cx="54.7" cy="152.7" r=".49" fill="#008000"/>
<g fill="none" stroke="#008000" stroke-width=".2">
<path d="M246.7 74.9v2.4h12.2M241.9 111.4h9.7M28 160v2.4"/>
<circle cx="54.7" cy="152.7" r=".49"/>
</g>
<circle cx="28" cy="160" r=".49" fill="#008000"/>
<g fill="none" stroke="#008000" stroke-width=".2">
<path d="M23.2 23.9h12.1M30.4 23.9v2.4h4.9M234.6 74.9v21.9h7.3M18.3 157.5v2.5h9.7M137.4 184.3h12.1"/>
<circle cx="28" cy="160" r=".49"/>
</g>
<path d="M229.7 36v2.4h-2.4" fill="none" stroke="#008000" stroke-width=".21"/>
<circle cx="30.4" cy="23.9" r=".49" fill="#008000"/>
<g fill="none" stroke="#008000" stroke-width=".2">
<path d="M76.6 19h2.4M237 74.9v14.6h4.9M241.9 118.6h9.7M30.4 194h2.5M62 194h2.5"/>
<circle cx="30.4" cy="23.9" r=".49"/>
</g>
<g font-size="3.5" fill="#800000">
<text x="30.2" y="7.5">1</text>
<text x="73.5" y="7.5">2</text>
<text x="116.9" y="7.5">3</text>
<text x="160.2" y="7.5">4</text>
<text x="203.6" y="7.5">5</text>
<text x="246.9" y="7.5">6</text>
<text x="6.7" y="29.6">A</text>
<text x="270.4" y="29.6">A</text>
<text x="6.7" y="70.2">B</text>
<text x="270.4" y="70.2">B</text>
<text x="6.7" y="110.8">C</text>
<text x="270.4" y="110.8">C</text>
<text x="6.7" y="151.4">D</text>
<text x="270.4" y="151.4">D</text>
<text x="6.7" y="191.9">E</text>
<text x="270.4" y="191.9">E</text>
</g>
<g font-size="3.4" fill="#800000">
<text x="20.7" y="16.6">RESET</text>
<text x="74.7" y="15.6">Power on indicator</text>
<text x="125.2" y="16.6">EEPROM</text>
<text x="25.6" y="48.2">TC inputs</text>
<text x="86.3" y="67.6">ADC connections</text>
<text x="186" y="106.5">Ambient temp sensor IC</text>
<text x="237.5" y="105.5">JeePort header</text>
<text x="20.7" y="123.5">mounting</text>
<text x="59.6" y="142.9">SSR driver outputs</text>
<text x="98.5" y="142.9">PWM output</text>
<text x="134.9" y="142.9">Analog inputs</text>
<text x="108.2" y="147.8">(or INT1)</text>
<text x="183.8" y="153.6">Grounding jumper</text>
<text x="232.4" y="153.6">I2C header</text>
<text x="98.5" y="184.3">INT0 and D2</text>
</g>
<g font-size="2.4" fill="#808080">
<text x="37.7" y="17.8">RST</text>
<text x="67.7" y="17.3">LED2</text>
<text x="84.6" y="17.5">1K</text>
<text x="23.2" y="23.9">RESET</text>
<text x="62.6" y="19.7">+5V</text>
<text x="84.5" y="22.1">R6</text>
<text x="93.6" y="23.9">GND</text>
<text x="142.2" y="19" transform="rotate(-90 142.2 19)">+5V</text>
<text x="146.8" y="24">0.1uF</text>
<text x="155.8" y="23.5">C4</text>
<text x="190" y="18.3">J3_DIGITAL</text>
<text x="122.8" y="26.3" transform="rotate(-90 122.8 26.3)">I2C_CLOCK</text>
<text x="127.6" y="25.1">IC1</text>
<text x="143.7" y="28.7">VCC</text>
<text x="232.1" y="25.6">J2_ANALOG</text>
<text x="151.9" y="33.6">GND</text>
<text x="171.4" y="31.2">AREF</text>
<text x="203" y="31.2">DIO8</text>
<text x="47.5" y="36">GND</text>
<text x="203" y="40.9">DIO10</text>
<text x="203" y="36">DIO9</text>
<text x="222.4" y="40.9">AIN1</text>
<text x="222.4" y="38.5">AIN0</text>
<text x="246.7" y="40.9">I2C_DATA</text>
<text x="246.7" y="38.5">I2C_CLOCK</text>
<text x="127.6" y="45.7">24LC512</text>
<text x="143.9" y="42.6">GND</text>
<text x="176.3" y="45.7">GND</text>
<text x="203" y="45.7">DIO11</text>
<text x="222.4" y="43.3">AIN2</text>
<text x="222.4" y="45.7">AIN3</text>
<text x="117.9" y="48.2">GND</text>
<text x="142.2" y="53">GND</text>
<text x="153.4" y="51.6" transform="rotate(-90 153.4 51.6)">I2C_DATA</text>
<text x="203" y="50.6">DIO12</text>
<text x="28" y="55.5">CH1+</text>
<text x="43.6" y="56.1">TC1-2</text>
<text x="203" y="55.5">DIO13</text>
<text x="28" y="60.3">CH1-</text>
<text x="43.6" y="60.9">TC1-1</text>
<text x="237" y="64.5">POWER</text>
<text x="28" y="70">CH2+</text>
<text x="43.6" y="70.7">TC2-2</text>
<text x="120.4" y="70" transform="rotate(-90 120.4 70)">+5V</text>
<text x="190" y="66.9">J1_DIGITAL</text>
<text x="224.9" y="67.6" transform="rotate(-90 224.9 67.6)">+5V</text>
<text x="28" y="74.9">CH2-</text>
<text x="43.6" y="75.5">TC2-1</text>
<text x="131.5" y="72.1">C1</text>
<text x="138.8" y="74.5">C2</text>
<text x="258.9" y="77.3">VIN</text>
<text x="124.2" y="79.4">10uF</text>
<text x="138.8" y="79.4">0.1uF</text>
<text x="210.3" y="79.8">RX</text>
<text x="210.3" y="82.2">TX</text>
<text x="28" y="84.6">CH3+</text>
<text x="28" y="89.5">CH3-</text>
<text x="43.6" y="85.2">TC3-2</text>
<text x="134.9" y="87.1">GND</text>
<text x="161.7" y="84.6" transform="rotate(-90 161.7 84.6)">+5V</text>
<text x="210.3" y="84.6">DIO2</text>
<text x="210.3" y="87.1">DIO3</text>
<text x="210.3" y="89.5">DIO4</text>
<text x="239.4" y="89.5">3V3</text>
<text x="256.4" y="89.5">GND</text>
<text x="43.6" y="90.1">TC3-1</text>
<text x="83.9" y="94.3">CH3+</text>
<text x="210.3" y="91.9">DIO5</text>
<text x="210.3" y="94.3">DIO6</text>
<text x="28" y="99.2">CH4+</text>
<text x="43.6" y="99.8">TC4-2</text>
<text x="83.9" y="96.8">CH3-</text>
<text x="83.9" y="99.2">CH4+</text>
<text x="83.9" y="101.6">CH4-</text>
<text x="157.8" y="100.4" transform="rotate(-90 157.8 100.4)">R1</text>
<text x="162.4" y="100.4" transform="rotate(-90 162.4 100.4)">4.7K</text>
<text x="167.5" y="98" transform="rotate(-90 167.5 98)">R2</text>
<text x="172.1" y="98" transform="rotate(-90 172.1 98)">4.7K</text>
<text x="210.3" y="96.8">DIO7</text>
<text x="239.4" y="96.8">RESET</text>
<text x="28" y="104.1">CH4-</text>
<text x="43.6" y="104.7">TC4-1</text>
<text x="83.9" y="106.5">CH1+</text>
<text x="147.8" y="103.8">I2C_CLOCK</text>
<text x="83.9" y="108.9">CH1-</text>
<text x="83.9" y="111.4">CH2+</text>
<text x="83.9" y="113.8">CH2-</text>
<text x="147.8" y="108.7">I2C_DATA</text>
<text x="193.8" y="110.6">+5V</text>
<text x="241.9" y="113.8">DIO6</text>
<text x="241.9" y="111.4">VIN</text>
<text x="247.9" y="108.3">JEE3</text>
<text x="241.9" y="116.2">GND</text>
<text x="241.9" y="118.6">3V3</text>
<text x="147.1" y="123.5">GND</text>
<text x="187.4" y="125.6">C3</text>
<text x="217.6" y="123.5">I2C_DATA</text>
<text x="241.9" y="121.1">AIN2</text>
<text x="241.9" y="123.5">DIO3</text>
<text x="120.4" y="128.4">GND</text>
<text x="189.8" y="128">0.1uF</text>
<text x="217.6" y="133.2">I2C_CLOCK</text>
<text x="193.3" y="140.5">GND</text>
<text x="23.2" y="147.8">+5V</text>
<text x="47.5" y="147.3">D1</text>
<text x="98.5" y="147.8">DIO3</text>
<text x="47.5" y="150">S1AB-13-F</text>
<text x="134.9" y="152.7" transform="rotate(-90 134.9 152.7)">+5V</text>
<text x="143.4" y="152.1">ANLG2</text>
<text x="20.4" y="160.6" transform="rotate(-90 20.4 160.6)">D2</text>
<text x="21.4" y="157.1">SJ1</text>
<text x="30.9" y="157.3">VIN</text>
<text x="134.9" y="157.5">AIN1</text>
<text x="240.6" y="159.3">I2C</text>
<text x="23.2" y="162.4">VIN</text>
<text x="64.5" y="164.8">OT12+</text>
<text x="114.6" y="162.3">I/O3</text>
<text x="137.4" y="167.2">GND</text>
<text x="183.7" y="164.7">GNDPT</text>
<text x="229.7" y="167.2">I2C_DATA</text>
<text x="232.1" y="164.8">GND</text>
<text x="232.1" y="162.4">+5V</text>
<text x="17.8" y="170.8" transform="rotate(-90 17.8 170.8)">MBR0530LT</text>
<text x="30.3" y="168.9">OT12+</text>
<text x="32.3" y="173.8">OT2-</text>
<text x="66.9" y="169.7">OT1-</text>
<text x="80.5" y="172">OT1</text>
<text x="198.1" y="169.7">GND</text>
<text x="227.3" y="169.7">I2C_CLOCK</text>
<text x="30.4" y="179.4">2N3904</text>
<text x="30.4" y="177">Q2</text>
<text x="48.9" y="174.4">OT2</text>
<text x="62" y="177">2N3904</text>
<text x="62" y="174.5">Q1</text>
<text x="105.8" y="174.5">GND</text>
<text x="137.4" y="179.4" transform="rotate(-90 137.4 179.4)">+5V</text>
<text x="145.9" y="178.8">ANLG1</text>
<text x="18.3" y="181.8">DIO10</text>
<text x="26.8" y="182.8">R4</text>
<text x="48.7" y="180.8">DIO9</text>
<text x="60.8" y="185">2K</text>
<text x="60.8" y="180.4">R3</text>
<text x="134.9" y="184.3">AIN0</text>
<text x="26.8" y="187.4">2K</text>
<text x="100.9" y="189.1">DIO2</text>
<text x="26.2" y="197.1">R7</text>
<text x="26.3" y="192.5">1K</text>
<text x="33.7" y="192.3">LED3</text>
<text x="57.7" y="197.1">R5</text>
<text x="57.9" y="192.5">1K</text>
<text x="65.3" y="192.3">LED1</text>
<text x="114.6" y="196.3">I/O2</text>
<text x="137.4" y="194">GND</text>
<text x="40.2" y="203.7">GND</text>
<text x="71.8" y="203.7">GND</text>
<text x="105.8" y="203.7">GND</text>
</g>
<g font-size="2.4" fill="#800000">
<text x="138.8" y="40.6" transform="rotate(-90 138.8 40.6)">EEPROM</text>
<text x="141" y="40.6" transform="rotate(-90 141 40.6)">Array</text>
<text x="122.8" y="53">24LC512-I/SM</text>
<text x="20.5" y="141.2">Select VIN or 5V for SSR drive</text>
<text x="20.5" y="143.7">(default is +5V)</text>
<text x="76.9" y="160.9">Max 200mA</text>
<text x="18.3" y="164.8">Schottky diode</text>
<text x="44.8" y="163.1">Max 200mA</text>
<text x="173.8" y="179.4">MLG Properties, LLC 2010 CC-BY</text>
<text x="173.8" y="181.8">bvwelch.com 2010 CC-BY</text>
<text x="173.8" y="184.3">Credits for pcb footprints and great examples: jeelabs.org, sparkfun.com,</text>
<text x="64.2" y="189.8">Indicator for OT1</text>
<text x="174.5" y="186.7">fiwihex.nl, adafruit.com</text>
</g>
<g font-size="2.1" fill="#808080">
<text x="36.2" y="23.5">1</text>
<text x="42.9" y="23.5">3</text>
<text x="36.2" y="26">2</text>
<text x="42.9" y="26">4</text>
<text x="126.2" y="28.4">6</text>
<text x="129.9" y="29.5">SCL</text>
<text x="144.3" y="26" transform="rotate(-90 144.3 26)">8</text>
<text x="180.8" y="27.2" transform="rotate(-90 180.8 27.2)">8</text>
<text x="183.2" y="27.2" transform="rotate(-90 183.2 27.2)">7</text>
<text x="185.6" y="27.2" transform="rotate(-90 185.6 27.2)">6</text>
<text x="188" y="27.2" transform="rotate(-90 188 27.2)">5</text>
<text x="190.5" y="27.2" transform="rotate(-90 190.5 27.2)">4</text>
<text x="192.9" y="27.2" transform="rotate(-90 192.9 27.2)">3</text>
<text x="195.3" y="27.2" transform="rotate(-90 195.3 27.2)">2</text>
<text x="197.8" y="27.2" transform="rotate(-90 197.8 27.2)">1</text>
<text x="126.2" y="35.7">3</text>
<text x="126.2" y="30.8">7</text>
<text x="129.9" y="31.9">WP</text>
<text x="149.9" y="35.7">5</text>
<text x="229.4" y="34.5" transform="rotate(-90 229.4 34.5)">1</text>
<text x="231.8" y="34.5" transform="rotate(-90 231.8 34.5)">2</text>
<text x="234.2" y="34.5" transform="rotate(-90 234.2 34.5)">3</text>
<text x="236.7" y="34.5" transform="rotate(-90 236.7 34.5)">4</text>
<text x="239.1" y="34.5" transform="rotate(-90 239.1 34.5)">5</text>
<text x="241.5" y="34.5" transform="rotate(-90 241.5 34.5)">6</text>
<text x="126.2" y="40.5">1</text>
<text x="126.2" y="38.1">2</text>
<text x="129.9" y="41.6">A0</text>
<text x="129.9" y="39.2">A1</text>
<text x="129.9" y="36.7">A2</text>
<text x="143" y="36.7">SDA</text>
<text x="144.3" y="44.8" transform="rotate(-90 144.3 44.8)">4</text>
<text x="38.7" y="60">1</text>
<text x="38.7" y="55.1">2</text>
<text x="38.7" y="69.7">2</text>
<text x="38.7" y="74.6">1</text>
<text x="188" y="75.8" transform="rotate(-90 188 75.8)">8</text>
<text x="190.5" y="75.8" transform="rotate(-90 190.5 75.8)">7</text>
<text x="192.9" y="75.8" transform="rotate(-90 192.9 75.8)">6</text>
<text x="195.3" y="75.8" transform="rotate(-90 195.3 75.8)">5</text>
<text x="197.8" y="75.8" transform="rotate(-90 197.8 75.8)">4</text>
<text x="200.2" y="75.8" transform="rotate(-90 200.2 75.8)">3</text>
<text x="202.6" y="75.8" transform="rotate(-90 202.6 75.8)">2</text>
<text x="205.1" y="75.8" transform="rotate(-90 205.1 75.8)">1</text>
<text x="234.2" y="73.4" transform="rotate(-90 234.2 73.4)">1</text>
<text x="236.7" y="73.4" transform="rotate(-90 236.7 73.4)">2</text>
<text x="239.1" y="73.4" transform="rotate(-90 239.1 73.4)">3</text>
<text x="241.5" y="73.4" transform="rotate(-90 241.5 73.4)">4</text>
<text x="243.9" y="73.4" transform="rotate(-90 243.9 73.4)">5</text>
<text x="246.4" y="73.4" transform="rotate(-90 246.4 73.4)">6</text>
<text x="38.7" y="89.1">1</text>
<text x="38.7" y="84.3">2</text>
<text x="38.7" y="98.9">2</text>
<text x="38.7" y="103.7">1</text>
<text x="250.6" y="111">1</text>
<text x="250.6" y="113.4">2</text>
<text x="250.6" y="115.9">3</text>
<text x="250.6" y="118.3">4</text>
<text x="250.6" y="120.7">5</text>
<text x="250.6" y="123.2">6</text>
<text x="27.7" y="152.3" transform="rotate(-90 27.7 152.3)">3</text>
<text x="30.8" y="154.7">2</text>
<text x="115.3" y="154.7">2</text>
<text x="146.1" y="154.7">1</text>
<text x="27.7" y="159" transform="rotate(-90 27.7 159)">1</text>
<text x="115.3" y="157.2">1</text>
<text x="146.1" y="157.2">2</text>
<text x="146.1" y="159.6">3</text>
<text x="188.2" y="159.6">1</text>
<text x="188.2" y="157.2">2</text>
<text x="49.7" y="166.9">2</text>
<text x="81.3" y="166.9">1</text>
<text x="81.3" y="164.5">2</text>
<text x="243.3" y="162.1">1</text>
<text x="243.3" y="164.5">2</text>
<text x="243.3" y="166.9">3</text>
<text x="49.7" y="169.3">1</text>
<text x="243.3" y="169.3">4</text>
<text x="148.6" y="181.5">1</text>
<text x="148.6" y="183.9">2</text>
<text x="115.3" y="191.2">1</text>
<text x="115.3" y="188.8">2</text>
<text x="148.6" y="186.4">3</text>
</g>
<g font-size="1.7" fill="#800000">
<text x="99" y="93.9">CH3+</text>
<text x="122.8" y="91.9">VDD</text>
<text x="99" y="98.7">CH4+</text>
<text x="99" y="96.3">CH3-</text>
<text x="99.2" y="101.2">CH4-</text>
<text x="123.3" y="96.3">Vref 2.048V</text>
<text x="99.2" y="106">Ch1+</text>
<text x="105.8" y="106.5" transform="rotate(-90 105.8 106.5)">MUX</text>
<text x="110.6" y="104.1">PGA</text>
<text x="122.8" y="103.1">Delta-Sigma</text>
<text x="125.2" y="105.5">ADC</text>
<text x="137.4" y="104.1">I2C</text>
<text x="143.2" y="102.4">SCL</text>
<text x="143.2" y="107.2">SDA</text>
<text x="99.2" y="108.4">CH1-</text>
<text x="99.2" y="110.6">CH2+</text>
<text x="99.2" y="113.3">CH2-</text>
<text x="125.9" y="113.3">OSC</text>
<text x="121.1" y="117.9">VSS</text>
<text x="142" y="116.9">ADR0</text>
<text x="142" y="114.3">ADR1</text>
<text x="203.5" y="124">VDD</text>
<text x="208.6" y="124">SDA</text>
<text x="203.5" y="128.8">VSS</text>
<text x="203.2" y="133.7">ALERT SCL</text>
</g>
<g font-size="1.7" fill="#808080">
<text x="110.6" y="94.3">ADC1</text>
<text x="110.6" y="96.8">MCP3424SL</text>
<text x="205.4" y="118.6">U1</text>
<text x="205.4" y="138.1">MCP9800</text>
</g>
</svg>
